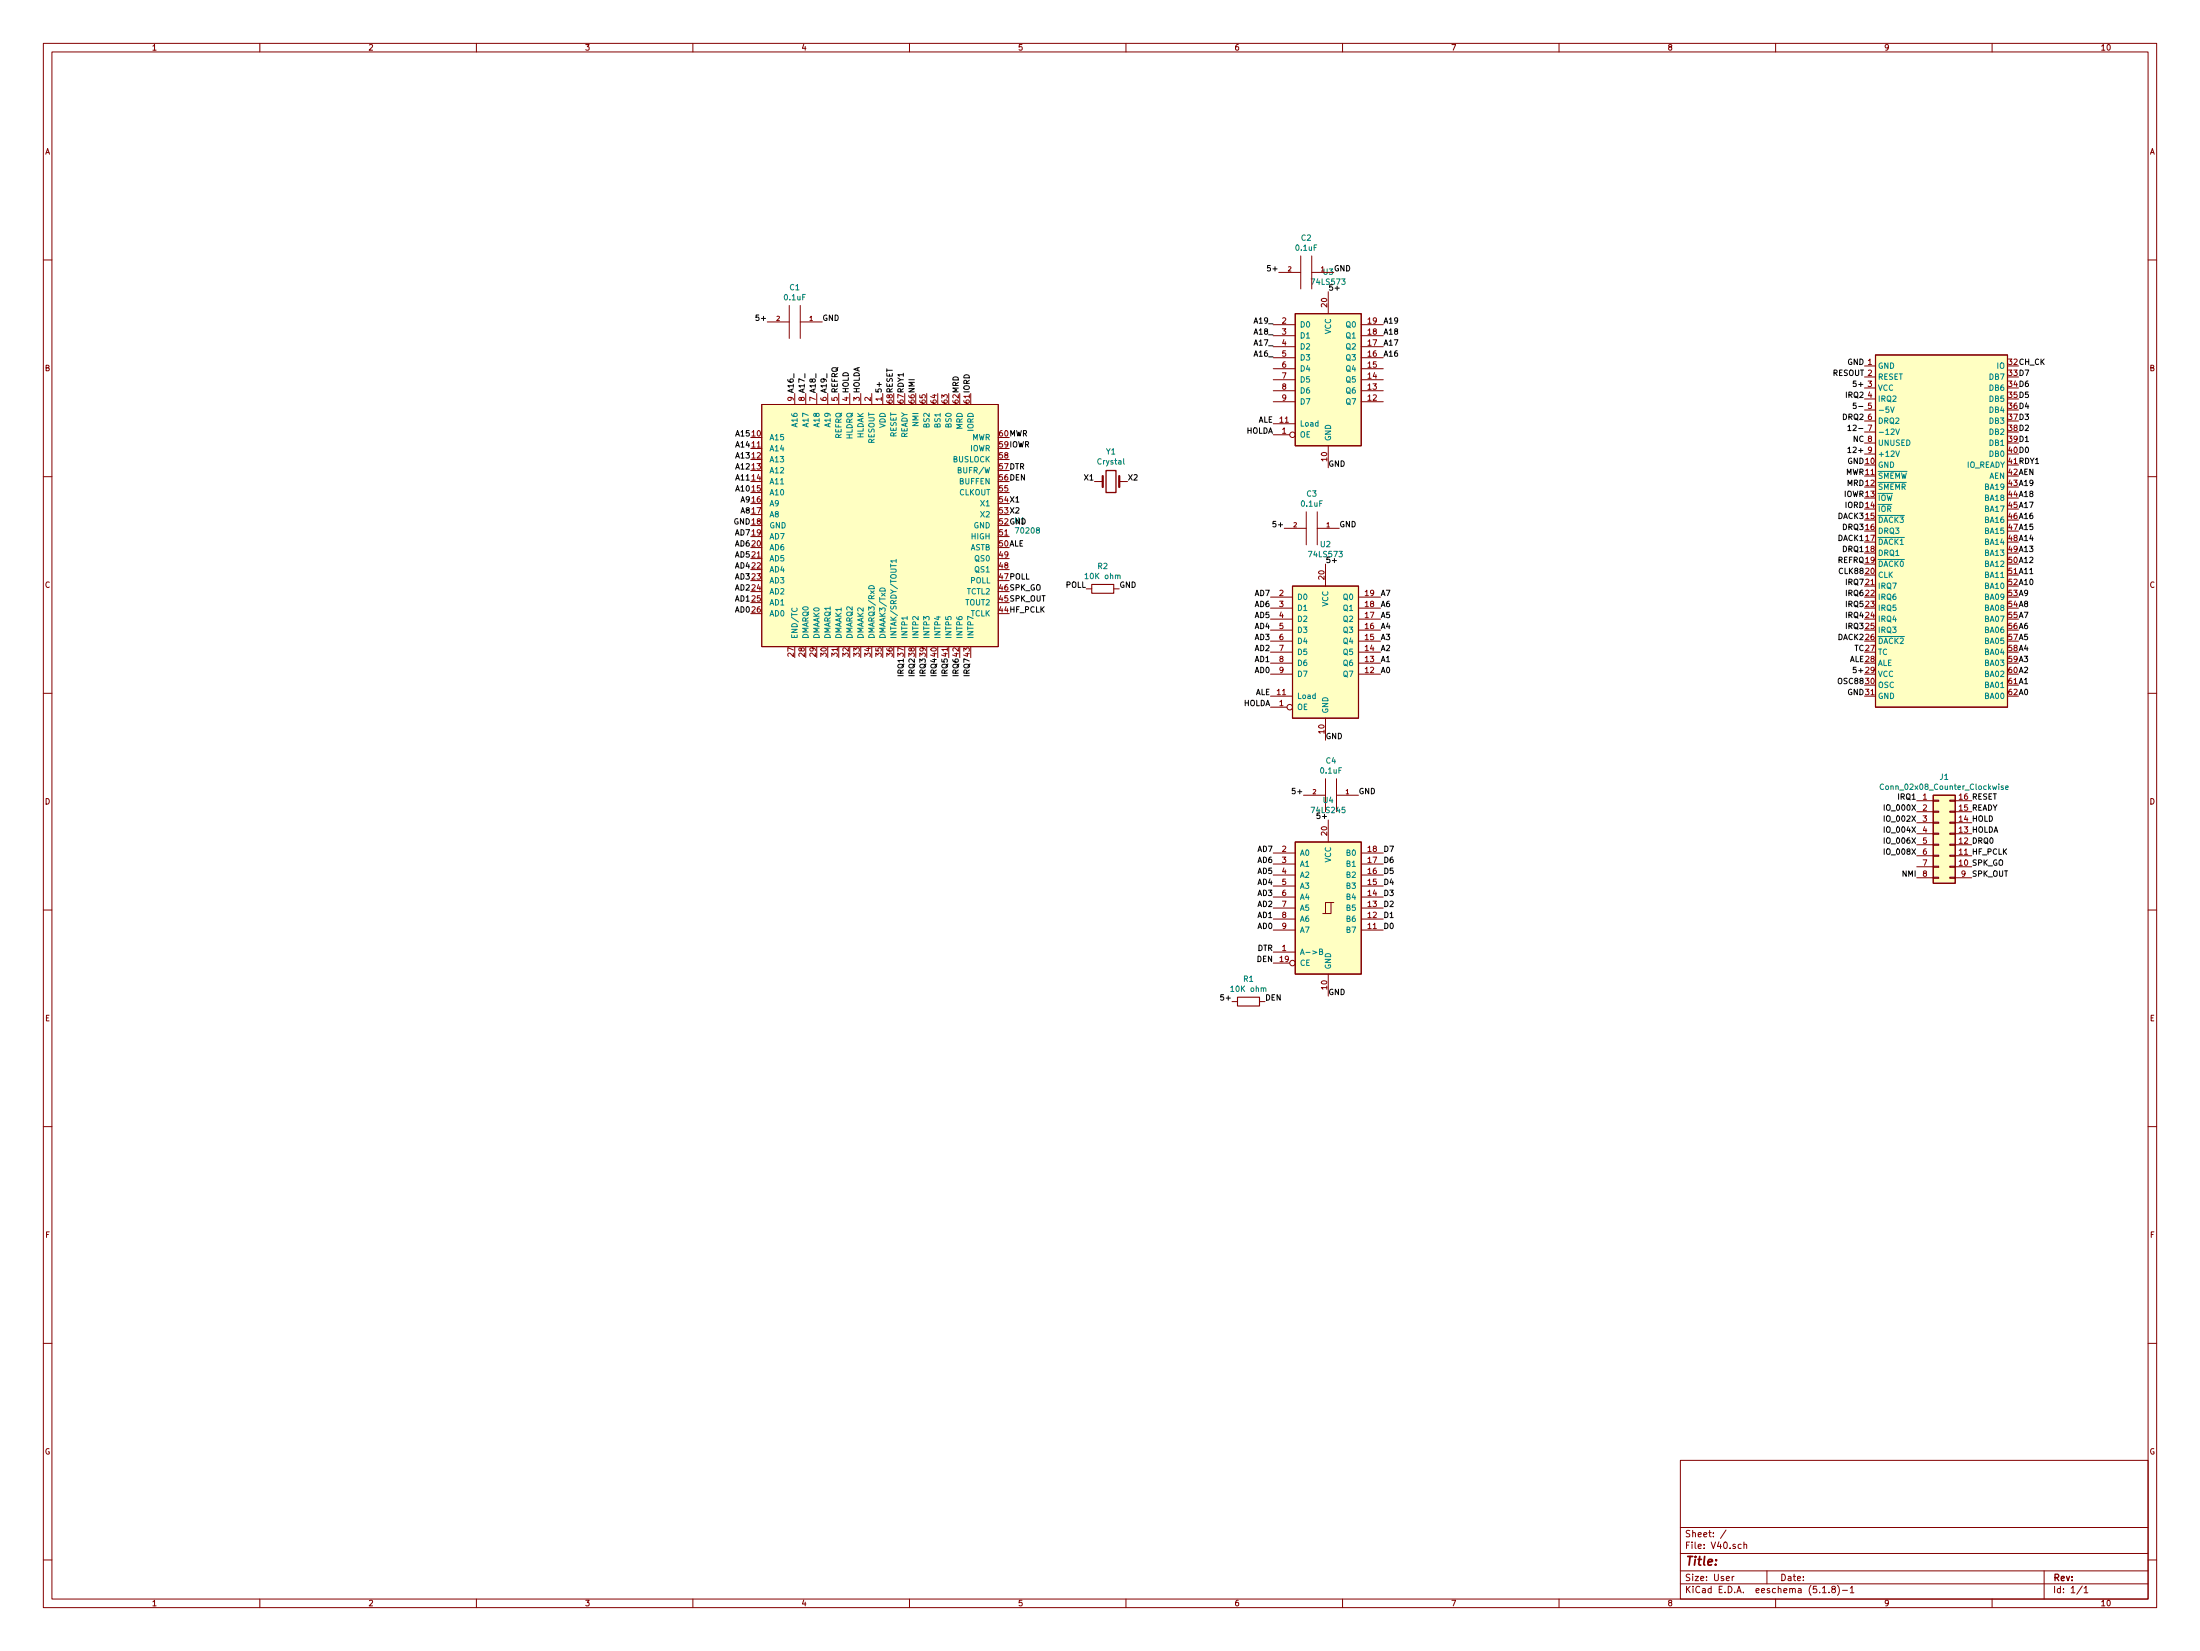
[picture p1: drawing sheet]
<svg xmlns="http://www.w3.org/2000/svg" width="508mm" height="381mm" viewBox="0 0 508 381" stroke-linecap="round" stroke-linejoin="round" font-family="sans-serif">
<g fill="none" stroke="#840000" stroke-width=".23">
<path d="M10 10h488v361h-488zM12 12h484v357h-484zM60 10v2M110 10v2M160 10v2M210 10v2M260 10v2M310 10v2M360 10v2M410 10v2M460 10v2M10 60h2"/>
<path d="M300.4 59.1v7.6M302.9 59.1v7.6M496 60h2M177.2 74.3h5M182.2 70.5v7.6M184.8 70.5v7.6M184.8 74.3h5.1M294 77.5h5.1M294 74.9h5.1M295.3 62.9h5.1M302.9 62.9h5.1M306.7 67.3v5.1"/>
<path d="M314.3 77.5h5.1M314.3 74.9h5.1M175.9 93.3h54.6v55.9h-54.6zM183.5 90.8v2.5M186.1 90.8v2.5M188.6 90.8v2.5M191.1 90.8v2.5M193.7 90.8v2.5M196.2 90.8v2.5M198.8 90.8v2.5M201.3 90.8v2.5M203.8 90.8v2.5"/>
<path d="M294 97.8h5.1M294 92.7h5.1M294 90.2h5.1M294 87.6h5.1M294 85.1h5.1M294 82.6h5.1M294 80h5.1M314.3 92.7h5.1M314.3 90.2h5.1M314.3 87.6h5.1M314.3 85.1h5.1M314.3 82.6h5.1"/>
<path d="M314.3 80h5.1M430.5 84.5h2.6M430.5 87h2.6M430.5 89.5h2.6M430.5 92.1h2.6M430.5 94.6h2.6M430.5 97.2h2.6M430.5 99.7h2.6M10 110h2M252.7 111.1h1.9M258.4 111.1h1.9M294 100.3h3.8"/>
<path d="M301.6 118.1v7.6M304.2 118.1v7.6M306.7 102.9v5.1M430.5 102.2h2.6M430.5 104.8h2.6M496 110h2M250.8 135.9h1.3M257.2 135.9h1.2M293.4 137.8h5M296.5 121.9h5.1M304.2 121.9h5M306.1 130.2v5.1"/>
<path d="M313.7 137.8h5.1M10 160h2M293.4 155.6h5M293.4 153h5M293.4 150.5h5M293.4 148h5M293.4 145.4h5M293.4 142.9h5M293.4 140.3h5M313.7 155.6h5.1M313.7 153h5.1M313.7 150.5h5.1"/>
<path d="M313.7 148h5.1M313.7 145.4h5.1M313.7 142.9h5.1M313.7 140.3h5.1M496 160h2M293.4 163.2h3.8M293.4 160.7h5M306.1 165.7v5.1M306.1 179.7v7.6M308.6 179.7v7.6M294 199.4h5.1M294 196.9h5.1"/>
<path d="M301 183.5h5.1M306.7 189.2v5.1M308.6 183.5h5.1M314.3 199.4h5.1M314.3 196.9h5.1M442.6 184.8h3.8M442.6 197.5h3.8M442.6 194.9h3.8M442.6 192.4h3.8M442.6 189.9h3.8M442.6 187.3h3.8M446.4 197.4h1.3v.2h-1.3z"/>
<path d="M446.4 199.9h1.3v.3h-1.3zM446.4 194.8h1.3v.3h-1.3zM446.4 189.7h1.3v.3h-1.3zM446.4 187.2h1.3v.3h-1.3zM446.4 184.7h1.3v.2h-1.3zM446.4 192.3h1.3v.2h-1.3zM450.2 197.4h1.3v.2h-1.3zM450.2 199.9h1.3v.3h-1.3zM450.2 194.8h1.3v.3h-1.3zM450.2 189.7h1.3v.3h-1.3zM450.2 187.2h1.3v.3h-1.3zM450.2 184.7h1.3v.2h-1.3z"/>
<path d="M450.2 192.3h1.3v.2h-1.3zM451.5 184.8h3.8M451.5 197.5h3.8M451.5 194.9h3.8M451.5 192.4h3.8M451.5 189.9h3.8M451.5 187.3h3.8M10 210h2M294 219.7h5.1M294 214.6h5.1M294 212.1h5.1M294 209.6h5.1"/>
<path d="M294 207h5.1M294 204.5h5.1M294 201.9h5.1M307.3 208.3h-1.2v2.5M308 208.3h-.7v2.5h-1.9M314.3 214.6h5.1M314.3 212.1h5.1M314.3 209.6h5.1M314.3 207h5.1M314.3 204.5h5.1M314.3 201.9h5.1M442.6 200h3.8"/>
<path d="M442.6 202.6h3.8M446.4 202.4h1.3v.3h-1.3zM450.2 202.4h1.3v.3h-1.3zM451.5 200h3.8M451.5 202.6h3.8M496 210h2M284.5 231.1h1.2M290.8 231.1h1.3M294 222.3h3.8M306.7 224.8v5.1M10 260h2M496 260h2"/>
<path d="M10 310h2M496 310h2M388 337h108v32h-108zM10 360h2M388 358.5h108M388 352.5h108M398.6 353.1l-1.3 1.9M402.1 356.4h-.5l-.3 .2 .2 .7h.6M402.7 356.5l.6-.1v1M402.7 355.9v1.5M496 360h2M60 369v2"/>
<path d="M110 369v2M160 369v2M210 369v2M260 369v2M310 369v2M360 369v2M388 365.5h108M388 362.5h108M400 363.8v1M400.4 363.8l-.4 .3M408 362.5v3M410 369v2"/>
<path d="M420.8 366.5l.5-.4v1.5M420.8 367.6h.9M422.3 367.4v.2M423.2 366.7l-.2-.3v-.2l.2-.1h.5v.5l-.5 .1-.2 .3v.4l.2 .2h.3l.3-.3v-.3l-.3-.3M424.3 365.9a1.71 1.71 0 0 1 0 2.2M425.4 367h1.2M427.3 366.5l.4-.4v1.5M427.3 367.6h.8M460 369v2M472 362.5v6.5M480.8 366l-1.2 1.9M481.3 366.5l.4-.4v1.5"/>
<path d="M481.3 367.6h.8"/>
<circle cx="298.4" cy="100.3" r=".63"/>
<circle cx="297.8" cy="163.2" r=".63"/>
<circle cx="298.4" cy="222.2" r=".63"/>
</g>
<path d="M299.1 72.4h15.2v30.5h-15.2zM433.1 81.9h30.4v81.3h-30.4zM252.1 134.9h5.1v2h-5.1zM298.4 135.3h15.3v30.4h-15.3zM299.1 194.3h15.2v30.5h-15.2zM446.4 183.5h5.1v20.3h-5.1zM285.7 230.1h5.1v2.1h-5.1z" fill="none" stroke="#840000" stroke-width=".25"/>
<g fill="none" stroke="#008484" stroke-width=".23">
<path d="M436.5 93.9l.5 1.3 .4-1.3M437.7 99l.5 1.3 .4-1.3M259.5 105.8v1.1l.1 .2M437.7 104.1l.5 1.2 .4-1.2M200.8 135.3a.67 .67 0 0 1 .7-.1 .67 .67 0 0 1 .4 .7h-1.3zM203.3 135.8a.67 .67 0 0 1 .8-.1 .67 .67 0 0 1 .3 .7h-1.3zM205.7 130.2v.7M206.9 129.4h-1.2l.3 .4M206.9 129.1v.7M258.1 132.9l.2-.2 .3 .1v.8M438.5 124h1.3M182.9 140.3a.56 .56 0 0 0 .5 .8 .56 .56 0 0 0 .5-.8"/>
<path d="M434.9 181.1a.56 .56 0 0 0-.8 .5 .56 .56 0 0 0 .8 .5M462.6 181.4h-.3l-.2 .1 .5 .3v.3h-.5M463.1 181.8l.6-.1v-.3h-.4l-.2 .1 .1 .6h.5M304.7 219.6h.6v-.5l-.6-.1v1.3h.5l.2-.5-.3-.2M291.7 228.1l.2-.1h.3l.1 .8"/>
</g>
<g fill="#ffffc2" stroke="#ffffc2" stroke-width=".23">
<path d="M299.1 194.3h15.2v30.5h-15.2z"/>
<path d="M298.4 135.3h15.3v30.4h-15.3z"/>
<path d="M299.1 72.4h15.2v30.5h-15.2z"/>
<path d="M175.9 93.3h54.6v55.9h-54.6z"/>
<path d="M433.1 81.9h30.4v81.3h-30.4z"/>
<path d="M446.4 183.5h5.1v20.3h-5.1z"/>
</g>
<path d="M255.4 108.6h2.3v5.1h-2.3z" fill="none" stroke="#840000" stroke-width=".3"/>
<path d="M254.6 109.9v2.5M258.4 109.9v2.5" fill="none" stroke="#840000" stroke-width=".51"/>
<g fill="none" stroke="#000" stroke-width=".23">
<path d="M175.2 72.7h-.6l-.1 .6 .2-.1 .5 .1v.5l-.2 .2-.5-.2M293.3 61.3h-.6v.6l.1-.2 .5 .2v.5l-.2 .1-.4-.1M426.7 98.5l.4-.4v1.3M426.7 99.4h.7M428.6 93h-.6l-.1 .6 .2-.1 .5 .1v.6l-.2 .1-.5-.1M428.6 87.9h-.6l-.1 .6 .2-.1 .5 .1v.6l-.2 .1-.5-.1M426.7 103.5l.4-.3v1.2M426.7 104.4h.7M294.6 120.3h-.6l-.1 .6 .2-.1 .5 .1v.6l-.2 .1-.5-.1M428.6 154h-.6l-.1 .6 .2-.1 .5 .1v.5l-.2 .1-.5-.1M299 181.9h-.6v.6l.2-.1 .4 .1v.6l-.1 .1-.5-.1M304.7 187.6h-.6v.6l.2-.1 .4 .1v.6l-.1 .1-.5-.1"/>
<path d="M435.1 185.7v1.3M435.1 188.3v1.2M435.1 190.8v1.3M435.1 193.3v1.3M435.1 195.9v1.3M282.5 229.5h-.6v.6l.1-.1 .5 .1v.6l-.2 .1-.4-.1"/>
</g>
<text font-size="2.8" fill="#840000" x="389" y="361.3">Title:</text>
<g font-size="2.1" fill="#840000">
<text x="389" y="357.4">File: V40.sch</text>
<text x="389" y="354.7">Sheet: /</text>
<text x="389" y="364.8">Size: User</text>
<text x="411" y="364.8">Date:</text>
<text x="474" y="364.8">Rev:</text>
<text x="389" y="367.6">KiCad E.D.A. eeschema (5.1.8)-1</text>
<text x="474" y="367.6">Id: 1/1</text>
</g>
<g font-size="1.8" fill="#840000">
<text x="35" y="11.6">1</text>
<text x="85" y="11.6">2</text>
<text x="135" y="11.6">3</text>
<text x="185" y="11.6">4</text>
<text x="235" y="11.6">5</text>
<text x="285" y="11.6">6</text>
<text x="335" y="11.6">7</text>
<text x="385" y="11.6">8</text>
<text x="435" y="11.6">9</text>
<text x="485" y="11.6">10</text>
<text x="10.4" y="35.6">A</text>
<text x="496.4" y="35.6">A</text>
<text x="306.5" y="70.8" transform="rotate(-90 306.5 70.8)">20</text>
<text x="296.1" y="74.7">2</text>
<text x="296.1" y="77.2">3</text>
<text x="315.9" y="77.2">18</text>
<text x="315.9" y="74.7">19</text>
<text x="296.1" y="79.8">4</text>
<text x="296.1" y="82.3">5</text>
<text x="315.9" y="82.3">16</text>
<text x="315.9" y="79.8">17</text>
<text x="10.4" y="85.6">B</text>
<text x="296.1" y="84.8">6</text>
<text x="296.1" y="87.4">7</text>
<text x="296.1" y="89.9">8</text>
<text x="315.9" y="89.9">13</text>
<text x="315.9" y="87.4">14</text>
<text x="315.9" y="84.8">15</text>
<text x="496.4" y="85.6">B</text>
<text x="201" y="92.6" transform="rotate(-90 201 92.6)">2</text>
<text x="203.6" y="92.6" transform="rotate(-90 203.6 92.6)">1</text>
<text x="213.7" y="93" transform="rotate(-90 213.7 93)">65</text>
<text x="216.3" y="93" transform="rotate(-90 216.3 93)">64</text>
<text x="218.8" y="93" transform="rotate(-90 218.8 93)">63</text>
<text x="296.1" y="92.5">9</text>
<text x="315.9" y="92.5">12</text>
<text x="431.3" y="91.8">4</text>
<text x="173.7" y="100.7">10</text>
<text x="295.6" y="97.5">11</text>
<text x="296.1" y="100.1">1</text>
<text x="431.3" y="96.9">6</text>
<text x="173.7" y="103.3">11</text>
<text x="173.7" y="105.8">12</text>
<text x="230.8" y="105.8">58</text>
<text x="306.5" y="106.4" transform="rotate(-90 306.5 106.4)">10</text>
<text x="173.7" y="108.3">13</text>
<text x="173.7" y="110.9">14</text>
<text x="173.7" y="113.4">15</text>
<text x="230.8" y="113.4">55</text>
<text x="173.7" y="116">16</text>
<text x="173.7" y="118.5">17</text>
<text x="430.8" y="119.8">15</text>
<text x="173.7" y="123.6">19</text>
<text x="230.8" y="123.6">51</text>
<text x="430.8" y="124.8">17</text>
<text x="173.7" y="126.1">20</text>
<text x="173.7" y="128.7">21</text>
<text x="173.7" y="131.2">22</text>
<text x="230.8" y="131.2">48</text>
<text x="230.8" y="128.7">49</text>
<text x="10.4" y="135.6">C</text>
<text x="173.7" y="133.7">23</text>
<text x="173.7" y="136.3">24</text>
<text x="295.4" y="137.5">2</text>
<text x="305.8" y="133.7" transform="rotate(-90 305.8 133.7)">20</text>
<text x="315.3" y="137.5">19</text>
<text x="430.8" y="132.5">20</text>
<text x="430.8" y="135">21</text>
<text x="430.8" y="137.5">22</text>
<text x="496.4" y="135.6">C</text>
<text x="173.7" y="138.8">25</text>
<text x="173.7" y="141.4">26</text>
<text x="295.4" y="140.1">3</text>
<text x="295.4" y="142.6">4</text>
<text x="315.3" y="142.6">17</text>
<text x="315.3" y="140.1">18</text>
<text x="430.8" y="140.1">23</text>
<text x="430.8" y="142.6">24</text>
<text x="295.4" y="145.2">5</text>
<text x="295.4" y="147.7">6</text>
<text x="315.3" y="147.7">15</text>
<text x="315.3" y="145.2">16</text>
<text x="430.8" y="145.2">25</text>
<text x="430.8" y="147.7">26</text>
<text x="183.3" y="151.5" transform="rotate(-90 183.3 151.5)">27</text>
<text x="185.8" y="151.5" transform="rotate(-90 185.8 151.5)">28</text>
<text x="188.3" y="151.5" transform="rotate(-90 188.3 151.5)">29</text>
<text x="190.9" y="151.5" transform="rotate(-90 190.9 151.5)">30</text>
<text x="193.4" y="151.5" transform="rotate(-90 193.4 151.5)">31</text>
<text x="196" y="151.5" transform="rotate(-90 196 151.5)">32</text>
<text x="198.5" y="151.5" transform="rotate(-90 198.5 151.5)">33</text>
<text x="201" y="151.5" transform="rotate(-90 201 151.5)">34</text>
<text x="203.6" y="151.5" transform="rotate(-90 203.6 151.5)">35</text>
<text x="206.1" y="151.5" transform="rotate(-90 206.1 151.5)">36</text>
<text x="208.7" y="151.5" transform="rotate(-90 208.7 151.5)">37</text>
<text x="211.2" y="151.5" transform="rotate(-90 211.2 151.5)">38</text>
<text x="213.7" y="151.5" transform="rotate(-90 213.7 151.5)">39</text>
<text x="216.3" y="151.5" transform="rotate(-90 216.3 151.5)">40</text>
<text x="218.8" y="151.5" transform="rotate(-90 218.8 151.5)">41</text>
<text x="221.4" y="151.5" transform="rotate(-90 221.4 151.5)">42</text>
<text x="223.9" y="151.5" transform="rotate(-90 223.9 151.5)">43</text>
<text x="295.4" y="150.2">7</text>
<text x="295.4" y="152.8">8</text>
<text x="295.4" y="155.3">9</text>
<text x="315.3" y="155.3">12</text>
<text x="315.3" y="152.8">13</text>
<text x="315.3" y="150.2">14</text>
<text x="294.9" y="160.4">11</text>
<text x="295.4" y="162.9">1</text>
<text x="305.8" y="169.2" transform="rotate(-90 305.8 169.2)">10</text>
<text x="10.4" y="185.6">D</text>
<text x="444" y="184.5">1</text>
<text x="496.4" y="185.6">D</text>
<text x="444" y="187.1">2</text>
<text x="444" y="189.6">3</text>
<text x="296.1" y="196.6">2</text>
<text x="306.5" y="192.7" transform="rotate(-90 306.5 192.7)">20</text>
<text x="315.9" y="196.6">18</text>
<text x="444" y="192.2">4</text>
<text x="444" y="194.7">5</text>
<text x="444" y="197.2">6</text>
<text x="296.1" y="199.1">3</text>
<text x="296.1" y="201.7">4</text>
<text x="315.9" y="201.7">16</text>
<text x="315.9" y="199.1">17</text>
<text x="444" y="199.8">7</text>
<text x="444" y="202.3">8</text>
<text x="452.9" y="202.3">9</text>
<text x="296.1" y="204.2">5</text>
<text x="296.1" y="206.8">6</text>
<text x="296.1" y="209.3">7</text>
<text x="315.9" y="209.3">13</text>
<text x="315.9" y="206.8">14</text>
<text x="315.9" y="204.2">15</text>
<text x="296.1" y="211.8">8</text>
<text x="296.1" y="214.4">9</text>
<text x="315.9" y="214.4">11</text>
<text x="315.9" y="211.8">12</text>
<text x="295.6" y="222">19</text>
<text x="296.1" y="219.5">1</text>
<text x="306.5" y="228.3" transform="rotate(-90 306.5 228.3)">10</text>
<text x="10.4" y="235.6">E</text>
<text x="496.4" y="235.6">E</text>
<text x="10.5" y="285.6">F</text>
<text x="496.5" y="285.6">F</text>
<text x="10.3" y="335.6">G</text>
<text x="496.3" y="335.6">G</text>
<text x="35" y="370.6">1</text>
<text x="85" y="370.6">2</text>
<text x="135" y="370.6">3</text>
<text x="185" y="370.6">4</text>
<text x="235" y="370.6">5</text>
<text x="285" y="370.6">6</text>
<text x="335" y="370.6">7</text>
<text x="385" y="370.6">8</text>
<text x="435" y="370.6">9</text>
<text x="485" y="370.6">10</text>
</g>
<g font-size="1.8" fill="#008484">
<text x="299.3" y="57.9">0.1uF</text>
<text x="300.5" y="55.5">C2</text>
<text x="303.1" y="65.7">74LS573</text>
<text x="305.6" y="63.4">U3</text>
<text x="181.2" y="69.3">0.1uF</text>
<text x="182.4" y="67">C1</text>
<text x="300.1" y="75.6">D0</text>
<text x="307.3" y="77.1" transform="rotate(-90 307.3 77.1)">VCC</text>
<text x="310.9" y="75.6">Q0</text>
<text x="300.1" y="78.1">D1</text>
<text x="300.1" y="80.6">D2</text>
<text x="300.1" y="83.2">D3</text>
<text x="310.9" y="83.2">Q3</text>
<text x="310.9" y="80.6">Q2</text>
<text x="310.9" y="78.1">Q1</text>
<text x="300.1" y="85.7">D4</text>
<text x="300.1" y="88.3">D5</text>
<text x="310.9" y="88.3">Q5</text>
<text x="310.9" y="85.7">Q4</text>
<text x="433.6" y="85.1">GND</text>
<text x="433.6" y="87.6">RESET</text>
<text x="459.5" y="87.6">DB7</text>
<text x="461.2" y="85.1">IO</text>
<text x="300.1" y="90.8">D6</text>
<text x="300.1" y="93.3">D7</text>
<text x="310.9" y="93.3">Q7</text>
<text x="310.9" y="90.8">Q6</text>
<text x="433.6" y="90.2">VCC</text>
<text x="433.6" y="92.7">IRQ2</text>
<text x="433.6" y="95.2">-5V</text>
<text x="459.5" y="90.2">DB6</text>
<text x="459.5" y="92.7">DB5</text>
<text x="459.5" y="95.2">DB4</text>
<text x="177.6" y="101.6">A15</text>
<text x="184.1" y="98.3" transform="rotate(-90 184.1 98.3)">A16</text>
<text x="186.7" y="98.3" transform="rotate(-90 186.7 98.3)">A17</text>
<text x="189.2" y="98.3" transform="rotate(-90 189.2 98.3)">A18</text>
<text x="191.8" y="98.3" transform="rotate(-90 191.8 98.3)">A19</text>
<text x="194.3" y="101.3" transform="rotate(-90 194.3 101.3)">REFRQ</text>
<text x="196.8" y="101.4" transform="rotate(-90 196.8 101.4)">HLDRQ</text>
<text x="199.4" y="101.3" transform="rotate(-90 199.4 101.3)">HLDAK</text>
<text x="204.5" y="98.8" transform="rotate(-90 204.5 98.8)">VDD</text>
<text x="207" y="101" transform="rotate(-90 207 101)">RESET</text>
<text x="209.5" y="101.3" transform="rotate(-90 209.5 101.3)">READY</text>
<text x="212.1" y="98.3" transform="rotate(-90 212.1 98.3)">NMI</text>
<text x="214.6" y="98.5" transform="rotate(-90 214.6 98.5)">BS2</text>
<text x="217.2" y="98.5" transform="rotate(-90 217.2 98.5)">BS1</text>
<text x="219.7" y="98.5" transform="rotate(-90 219.7 98.5)">BS0</text>
<text x="222.2" y="99.1" transform="rotate(-90 222.2 99.1)">MRD</text>
<text x="224.4" y="101.6">MWR</text>
<text x="224.8" y="99.5" transform="rotate(-90 224.8 99.5)">IORD</text>
<text x="300.1" y="101">OE</text>
<text x="300.1" y="98.4">Load</text>
<text x="307.3" y="101.9" transform="rotate(-90 307.3 101.9)">GND</text>
<text x="433.6" y="97.8">DRQ2</text>
<text x="433.6" y="100.3">-12V</text>
<text x="459.5" y="97.8">DB3</text>
<text x="459.5" y="100.3">DB2</text>
<text x="177.6" y="104.1">A14</text>
<text x="177.6" y="106.7">A13</text>
<text x="201.9" y="102.4" transform="rotate(-90 201.9 102.4)">RESOUT</text>
<text x="220" y="106.7">BUSLOCK</text>
<text x="224" y="104.1">IOWR</text>
<text x="253.5" y="107.2">Crystal</text>
<text x="255.5" y="104.9">Y1</text>
<text x="433.6" y="107.9">GND</text>
<text x="433.6" y="102.9">UNUSED</text>
<text x="433.6" y="105.4">+12V</text>
<text x="454" y="107.9">IO_READY</text>
<text x="459.5" y="102.9">DB1</text>
<text x="459.5" y="105.4">DB0</text>
<text x="177.6" y="109.2">A12</text>
<text x="177.6" y="111.8">A11</text>
<text x="221.6" y="111.8">BUFFEN</text>
<text x="221.7" y="109.2">BUFR/W</text>
<text x="433.6" y="110.5">SMEMW</text>
<text x="433.6" y="113">SMEMR</text>
<text x="458.5" y="113">BA19</text>
<text x="459.3" y="110.5">AEN</text>
<text x="177.6" y="114.3">A10</text>
<text x="177.6" y="116.8">A9</text>
<text x="177.6" y="119.4">A8</text>
<text x="221.4" y="114.3">CLKOUT</text>
<text x="226.6" y="119.4">X2</text>
<text x="226.6" y="116.8">X1</text>
<text x="300.6" y="116.9">0.1uF</text>
<text x="301.8" y="114.6">C3</text>
<text x="433.6" y="115.6">IOW</text>
<text x="433.6" y="118.1">IOR</text>
<text x="458.5" y="115.6">BA18</text>
<text x="458.5" y="118.1">BA17</text>
<text x="177.6" y="121.9">GND</text>
<text x="177.6" y="124.5">AD7</text>
<text x="224.4" y="124.5">HIGH</text>
<text x="224.8" y="121.9">GND</text>
<text x="234.8" y="123.1">70208</text>
<text x="433.6" y="120.6">DACK3</text>
<text x="433.6" y="123.2">DRQ3</text>
<text x="433.6" y="125.7">DACK1</text>
<text x="458.5" y="120.6">BA16</text>
<text x="458.5" y="123.2">BA15</text>
<text x="458.5" y="125.7">BA14</text>
<text x="177.6" y="127">AD6</text>
<text x="177.6" y="129.5">AD5</text>
<text x="224" y="127">ASTB</text>
<text x="225.2" y="129.5">QS0</text>
<text x="253.5" y="131.3">R2</text>
<text x="302.5" y="128.6">74LS573</text>
<text x="305" y="126.3">U2</text>
<text x="433.6" y="128.3">DRQ1</text>
<text x="433.6" y="130.8">DACK0</text>
<text x="458.5" y="128.3">BA13</text>
<text x="458.5" y="130.8">BA12</text>
<text x="177.6" y="132.1">AD4</text>
<text x="177.6" y="134.6">AD3</text>
<text x="177.6" y="137.2">AD2</text>
<text x="223.3" y="137.2">TCTL2</text>
<text x="224.1" y="134.6">POLL</text>
<text x="225.2" y="132.1">QS1</text>
<text x="250.9" y="133.6">10K ohm</text>
<text x="433.6" y="133.3">CLK</text>
<text x="433.6" y="135.9">IRQ7</text>
<text x="458.5" y="133.3">BA11</text>
<text x="458.5" y="135.9">BA10</text>
<text x="177.6" y="139.7">AD1</text>
<text x="177.6" y="142.2">AD0</text>
<text x="223" y="139.7">TOUT2</text>
<text x="224.1" y="142.2">TCLK</text>
<text x="299.5" y="138.4">D0</text>
<text x="299.5" y="141">D1</text>
<text x="299.5" y="143.5">D2</text>
<text x="306.7" y="140" transform="rotate(-90 306.7 140)">VCC</text>
<text x="310.3" y="143.5">Q2</text>
<text x="310.3" y="141">Q1</text>
<text x="310.3" y="138.4">Q0</text>
<text x="433.6" y="138.4">IRQ6</text>
<text x="433.6" y="141">IRQ5</text>
<text x="433.6" y="143.5">IRQ4</text>
<text x="458.5" y="138.4">BA09</text>
<text x="458.5" y="141">BA08</text>
<text x="458.5" y="143.5">BA07</text>
<text x="184.1" y="147.5" transform="rotate(-90 184.1 147.5)">END/TC</text>
<text x="186.7" y="147.5" transform="rotate(-90 186.7 147.5)">DMARQ0</text>
<text x="189.2" y="147.5" transform="rotate(-90 189.2 147.5)">DMAAK0</text>
<text x="191.8" y="147.5" transform="rotate(-90 191.8 147.5)">DMARQ1</text>
<text x="194.3" y="147.5" transform="rotate(-90 194.3 147.5)">DMAAK1</text>
<text x="196.8" y="147.5" transform="rotate(-90 196.8 147.5)">DMARQ2</text>
<text x="199.4" y="147.5" transform="rotate(-90 199.4 147.5)">DMAAK2</text>
<text x="201.9" y="147.5" transform="rotate(-90 201.9 147.5)">DMARQ3/RxD</text>
<text x="204.5" y="147.5" transform="rotate(-90 204.5 147.5)">DMAAK3/TxD</text>
<text x="207" y="147.5" transform="rotate(-90 207 147.5)">INTAK/SRDY/TOUT1</text>
<text x="209.5" y="147.5" transform="rotate(-90 209.5 147.5)">INTP1</text>
<text x="212.1" y="147.5" transform="rotate(-90 212.1 147.5)">INTP2</text>
<text x="214.6" y="147.5" transform="rotate(-90 214.6 147.5)">INTP3</text>
<text x="217.2" y="147.5" transform="rotate(-90 217.2 147.5)">INTP4</text>
<text x="219.7" y="147.5" transform="rotate(-90 219.7 147.5)">INTP5</text>
<text x="222.2" y="147.5" transform="rotate(-90 222.2 147.5)">INTP6</text>
<text x="224.8" y="147.5" transform="rotate(-90 224.8 147.5)">INTP7</text>
<text x="299.5" y="146">D3</text>
<text x="299.5" y="148.6">D4</text>
<text x="310.3" y="148.6">Q4</text>
<text x="310.3" y="146">Q3</text>
<text x="433.6" y="146">IRQ3</text>
<text x="433.6" y="148.6">DACK2</text>
<text x="458.5" y="146">BA06</text>
<text x="458.5" y="148.6">BA05</text>
<text x="299.5" y="151.1">D5</text>
<text x="299.5" y="153.7">D6</text>
<text x="310.3" y="153.7">Q6</text>
<text x="310.3" y="151.1">Q5</text>
<text x="433.6" y="151.1">TC</text>
<text x="433.6" y="153.7">ALE</text>
<text x="458.5" y="151.1">BA04</text>
<text x="458.5" y="153.7">BA03</text>
<text x="299.5" y="161.3">Load</text>
<text x="299.5" y="156.2">D7</text>
<text x="310.3" y="156.2">Q7</text>
<text x="433.6" y="156.2">VCC</text>
<text x="433.6" y="158.7">OSC</text>
<text x="433.6" y="161.3">GND</text>
<text x="458.5" y="156.2">BA02</text>
<text x="458.5" y="158.7">BA01</text>
<text x="458.5" y="161.3">BA00</text>
<text x="299.5" y="163.8">OE</text>
<text x="306.7" y="164.7" transform="rotate(-90 306.7 164.7)">GND</text>
<text x="305" y="178.5">0.1uF</text>
<text x="306.2" y="176.2">C4</text>
<text x="448" y="180">J1</text>
<text x="305.6" y="185.3">U4</text>
<text x="435.1" y="182.3">Conn_02x08_Counter_Clockwise</text>
<text x="303.1" y="187.6">74LS245</text>
<text x="300.1" y="197.5">A0</text>
<text x="311" y="197.5">B0</text>
<text x="300.1" y="200">A1</text>
<text x="300.1" y="202.6">A2</text>
<text x="307.3" y="199.1" transform="rotate(-90 307.3 199.1)">VCC</text>
<text x="311" y="202.6">B2</text>
<text x="311" y="200">B1</text>
<text x="300.1" y="205.1">A3</text>
<text x="300.1" y="207.6">A4</text>
<text x="311" y="207.6">B4</text>
<text x="311" y="205.1">B3</text>
<text x="300.1" y="210.2">A5</text>
<text x="300.1" y="212.7">A6</text>
<text x="300.1" y="215.3">A7</text>
<text x="311" y="215.3">B7</text>
<text x="311" y="212.7">B6</text>
<text x="311" y="210.2">B5</text>
<text x="300.1" y="220.3">A-&gt;B</text>
<text x="287.2" y="226.6">R1</text>
<text x="300.1" y="222.9">CE</text>
<text x="307.3" y="223.8" transform="rotate(-90 307.3 223.8)">GND</text>
<text x="284.6" y="228.9">10K ohm</text>
</g>
<g font-size="1.8">
<text x="293.3" y="62.6">5+</text>
<text x="308" y="62.6">GND</text>
<text x="306.7" y="67.1">5+</text>
<text x="175.2" y="74">5+</text>
<text x="189.9" y="74">GND</text>
<text x="289.8" y="74.7">A19_</text>
<text x="289.8" y="77.2">A18_</text>
<text x="319.4" y="74.7">A19</text>
<text x="319.4" y="77.2">A18</text>
<text x="289.8" y="82.3">A16_</text>
<text x="289.8" y="79.8">A17_</text>
<text x="319.4" y="79.8">A17</text>
<text x="319.4" y="82.3">A16</text>
<text x="423.2" y="86.7">RESOUT 2</text>
<text x="426.6" y="84.2">GND 1</text>
<text x="428.5" y="89.3">5+ 3</text>
<text x="463.9" y="84.2">32CH_CK</text>
<text x="463.9" y="86.7">33D7</text>
<text x="463.9" y="89.3">34D6</text>
<text x="183.3" y="92.6" transform="rotate(-90 183.3 92.6)">9 A16_</text>
<text x="185.8" y="92.6" transform="rotate(-90 185.8 92.6)">8 A17_</text>
<text x="188.3" y="92.6" transform="rotate(-90 188.3 92.6)">7 A18_</text>
<text x="190.9" y="92.6" transform="rotate(-90 190.9 92.6)">6 A19_</text>
<text x="193.4" y="92.6" transform="rotate(-90 193.4 92.6)">5 REFRQ</text>
<text x="196" y="92.6" transform="rotate(-90 196 92.6)">4 HOLD</text>
<text x="198.5" y="92.6" transform="rotate(-90 198.5 92.6)">3 HOLDA</text>
<text x="203.6" y="90.8" transform="rotate(-90 203.6 90.8)">5+</text>
<text x="206.1" y="93" transform="rotate(-90 206.1 93)">68RESET</text>
<text x="208.7" y="93" transform="rotate(-90 208.7 93)">67RDY1</text>
<text x="211.2" y="93" transform="rotate(-90 211.2 93)">66NMI</text>
<text x="221.4" y="93" transform="rotate(-90 221.4 93)">62MRD</text>
<text x="223.9" y="93" transform="rotate(-90 223.9 93)">61IORD</text>
<text x="426.4" y="91.8">IRQ2</text>
<text x="429" y="94.4">5- 5</text>
<text x="463.9" y="91.8">35D5</text>
<text x="463.9" y="94.4">36D4</text>
<text x="170.1" y="100.7">A15</text>
<text x="230.8" y="100.7">60MWR</text>
<text x="287.7" y="100.1">HOLDA</text>
<text x="290.5" y="97.5">ALE</text>
<text x="425.6" y="96.9">DRQ2</text>
<text x="428" y="99.4">12- 7</text>
<text x="428" y="102">NC 8</text>
<text x="463.9" y="96.9">37D3</text>
<text x="463.9" y="99.4">38D2</text>
<text x="463.9" y="102">39D1</text>
<text x="170.1" y="103.3">A14</text>
<text x="170.1" y="105.8">A13</text>
<text x="230.8" y="103.3">59IOWR</text>
<text x="306.7" y="107.7">GND</text>
<text x="426.6" y="107.1">GND 10</text>
<text x="427.5" y="104.5">12+ 9</text>
<text x="463.9" y="104.5">40D0</text>
<text x="463.9" y="107.1">41RDY1</text>
<text x="170.1" y="108.3">A12</text>
<text x="170.1" y="110.9">A11</text>
<text x="170.1" y="113.4">A10</text>
<text x="230.8" y="110.9">56DEN</text>
<text x="230.8" y="108.3">57DTR</text>
<text x="250.6" y="110.9">X1</text>
<text x="260.3" y="110.9">X2</text>
<text x="426.1" y="109.6">MWR 11</text>
<text x="426.5" y="112.1">MRD 12</text>
<text x="463.9" y="109.6">42AEN</text>
<text x="463.9" y="112.1">43A19</text>
<text x="171.1" y="118.5">A8</text>
<text x="171.1" y="116">A9</text>
<text x="230.8" y="118.5">53X2</text>
<text x="230.8" y="116">54X1</text>
<text x="424.4" y="119.8">DACK3</text>
<text x="425.7" y="114.7">IOWR 13</text>
<text x="426.1" y="117.2">IORD 14</text>
<text x="463.9" y="114.7">44A18</text>
<text x="463.9" y="117.2">45A17</text>
<text x="463.9" y="119.8">46A16</text>
<text x="169.4" y="121">GND 18</text>
<text x="169.8" y="123.6">AD7</text>
<text x="230.8" y="121">52GND</text>
<text x="234.4" y="120.8">U1</text>
<text x="294.5" y="121.7">5+</text>
<text x="309.2" y="121.7">GND</text>
<text x="424.4" y="124.8">DACK1</text>
<text x="425.6" y="122.3">DRQ316</text>
<text x="463.9" y="122.3">47A15</text>
<text x="463.9" y="124.8">48A14</text>
<text x="169.8" y="126.1">AD6</text>
<text x="169.8" y="128.7">AD5</text>
<text x="169.8" y="131.2">AD4</text>
<text x="230.8" y="126.1">50ALE</text>
<text x="306.1" y="129.9">5+</text>
<text x="424.3" y="129.9">REFRQ 19</text>
<text x="425.6" y="127.4">DRQ118</text>
<text x="463.9" y="127.4">49A13</text>
<text x="463.9" y="129.9">50A12</text>
<text x="169.8" y="133.7">AD3</text>
<text x="169.8" y="136.3">AD2</text>
<text x="230.8" y="136.3">46SPK_GO</text>
<text x="230.8" y="133.7">47POLL</text>
<text x="246.1" y="135.6">POLL</text>
<text x="258.4" y="135.6">GND</text>
<text x="289.8" y="137.5">AD7</text>
<text x="318.8" y="137.5">A7</text>
<text x="424.9" y="132.5">CLK88</text>
<text x="426.4" y="135">IRQ7</text>
<text x="426.4" y="137.5">IRQ6</text>
<text x="463.9" y="132.5">51A11</text>
<text x="463.9" y="135">52A10</text>
<text x="463.9" y="137.5">53A9</text>
<text x="169.8" y="138.8">AD1</text>
<text x="169.8" y="141.4">AD0</text>
<text x="230.8" y="141.4">44HF_PCLK</text>
<text x="230.8" y="138.8">45SPK_OUT</text>
<text x="289.8" y="140.1">AD6</text>
<text x="289.8" y="142.6">AD5</text>
<text x="318.8" y="140.1">A6</text>
<text x="318.8" y="142.6">A5</text>
<text x="426.4" y="140.1">IRQ5</text>
<text x="426.4" y="142.6">IRQ4</text>
<text x="463.9" y="140.1">54A8</text>
<text x="463.9" y="142.6">55A7</text>
<text x="289.8" y="145.2">AD4</text>
<text x="289.8" y="147.7">AD3</text>
<text x="318.8" y="145.2">A4</text>
<text x="318.8" y="147.7">A3</text>
<text x="424.4" y="147.7">DACK2</text>
<text x="426.4" y="145.2">IRQ3</text>
<text x="463.9" y="145.2">56A6</text>
<text x="463.9" y="147.7">57A5</text>
<text x="208.7" y="155.9" transform="rotate(-90 208.7 155.9)">IRQ1</text>
<text x="211.2" y="155.9" transform="rotate(-90 211.2 155.9)">IRQ2</text>
<text x="213.7" y="155.9" transform="rotate(-90 213.7 155.9)">IRQ3</text>
<text x="216.3" y="155.9" transform="rotate(-90 216.3 155.9)">IRQ4</text>
<text x="218.8" y="155.9" transform="rotate(-90 218.8 155.9)">IRQ5</text>
<text x="221.4" y="155.9" transform="rotate(-90 221.4 155.9)">IRQ6</text>
<text x="223.9" y="155.9" transform="rotate(-90 223.9 155.9)">IRQ7</text>
<text x="289.8" y="150.2">AD2</text>
<text x="289.8" y="152.8">AD1</text>
<text x="289.8" y="155.3">AD0</text>
<text x="318.8" y="150.2">A2</text>
<text x="318.8" y="152.8">A1</text>
<text x="318.8" y="155.3">A0</text>
<text x="427" y="152.8">ALE 28</text>
<text x="428.2" y="150.2">TC 27</text>
<text x="428.5" y="155.3">5+29</text>
<text x="463.9" y="150.2">58A4</text>
<text x="463.9" y="152.8">59A3</text>
<text x="463.9" y="155.3">60A2</text>
<text x="289.8" y="160.4">ALE</text>
<text x="424.7" y="157.9">OSC8830</text>
<text x="426.6" y="160.4">GND 31</text>
<text x="463.9" y="157.9">61A1</text>
<text x="463.9" y="160.4">62A0</text>
<text x="287.1" y="162.9">HOLDA</text>
<text x="306.1" y="170.6">GND</text>
<text x="299" y="183.3">5+</text>
<text x="313.7" y="183.3">GND</text>
<text x="438.5" y="184.5">IRQ1</text>
<text x="452.4" y="184.5">16 RESET</text>
<text x="304.7" y="189">5+</text>
<text x="435.6" y="189.6">IO_002X</text>
<text x="435.6" y="187.1">IO_000X</text>
<text x="452.4" y="189.6">14 HOLD</text>
<text x="452.4" y="187.1">15 READY</text>
<text x="290.5" y="196.6">AD7</text>
<text x="319.4" y="196.6">D7</text>
<text x="435.6" y="192.2">IO_004X</text>
<text x="435.6" y="197.2">IO_008X</text>
<text x="435.6" y="194.7">IO_006X</text>
<text x="452.4" y="197.2">11 HF_PCLK</text>
<text x="452.4" y="194.7">12 DRQ0</text>
<text x="452.4" y="192.2">13 HOLDA</text>
<text x="290.5" y="199.1">AD6</text>
<text x="290.5" y="201.7">AD5</text>
<text x="319.4" y="201.7">D5</text>
<text x="319.4" y="199.1">D6</text>
<text x="439.3" y="202.3">NMI</text>
<text x="452.4" y="199.8">10 SPK_GO</text>
<text x="455.3" y="202.3">SPK_OUT</text>
<text x="290.5" y="209.3">AD2</text>
<text x="290.5" y="204.2">AD4</text>
<text x="290.5" y="206.8">AD3</text>
<text x="319.4" y="209.3">D2</text>
<text x="319.4" y="206.8">D3</text>
<text x="319.4" y="204.2">D4</text>
<text x="290.5" y="211.8">AD1</text>
<text x="290.5" y="214.4">AD0</text>
<text x="319.4" y="214.4">D0</text>
<text x="319.4" y="211.8">D1</text>
<text x="290.3" y="222">DEN</text>
<text x="290.4" y="219.5">DTR</text>
<text x="282.5" y="230.9">5+</text>
<text x="292.1" y="230.9">DEN</text>
<text x="306.7" y="229.6">GND</text>
</g>
<g font-size="1.4" fill="#840000">
<text x="297.4" y="62.6">2</text>
<text x="305.1" y="62.6">1</text>
<text x="179.3" y="74">2</text>
<text x="186.9" y="74">1</text>
<text x="298.7" y="121.7">2</text>
<text x="306.3" y="121.7">1</text>
<text x="303.1" y="183.3">2</text>
<text x="310.8" y="183.3">1</text>
</g>
</svg>
